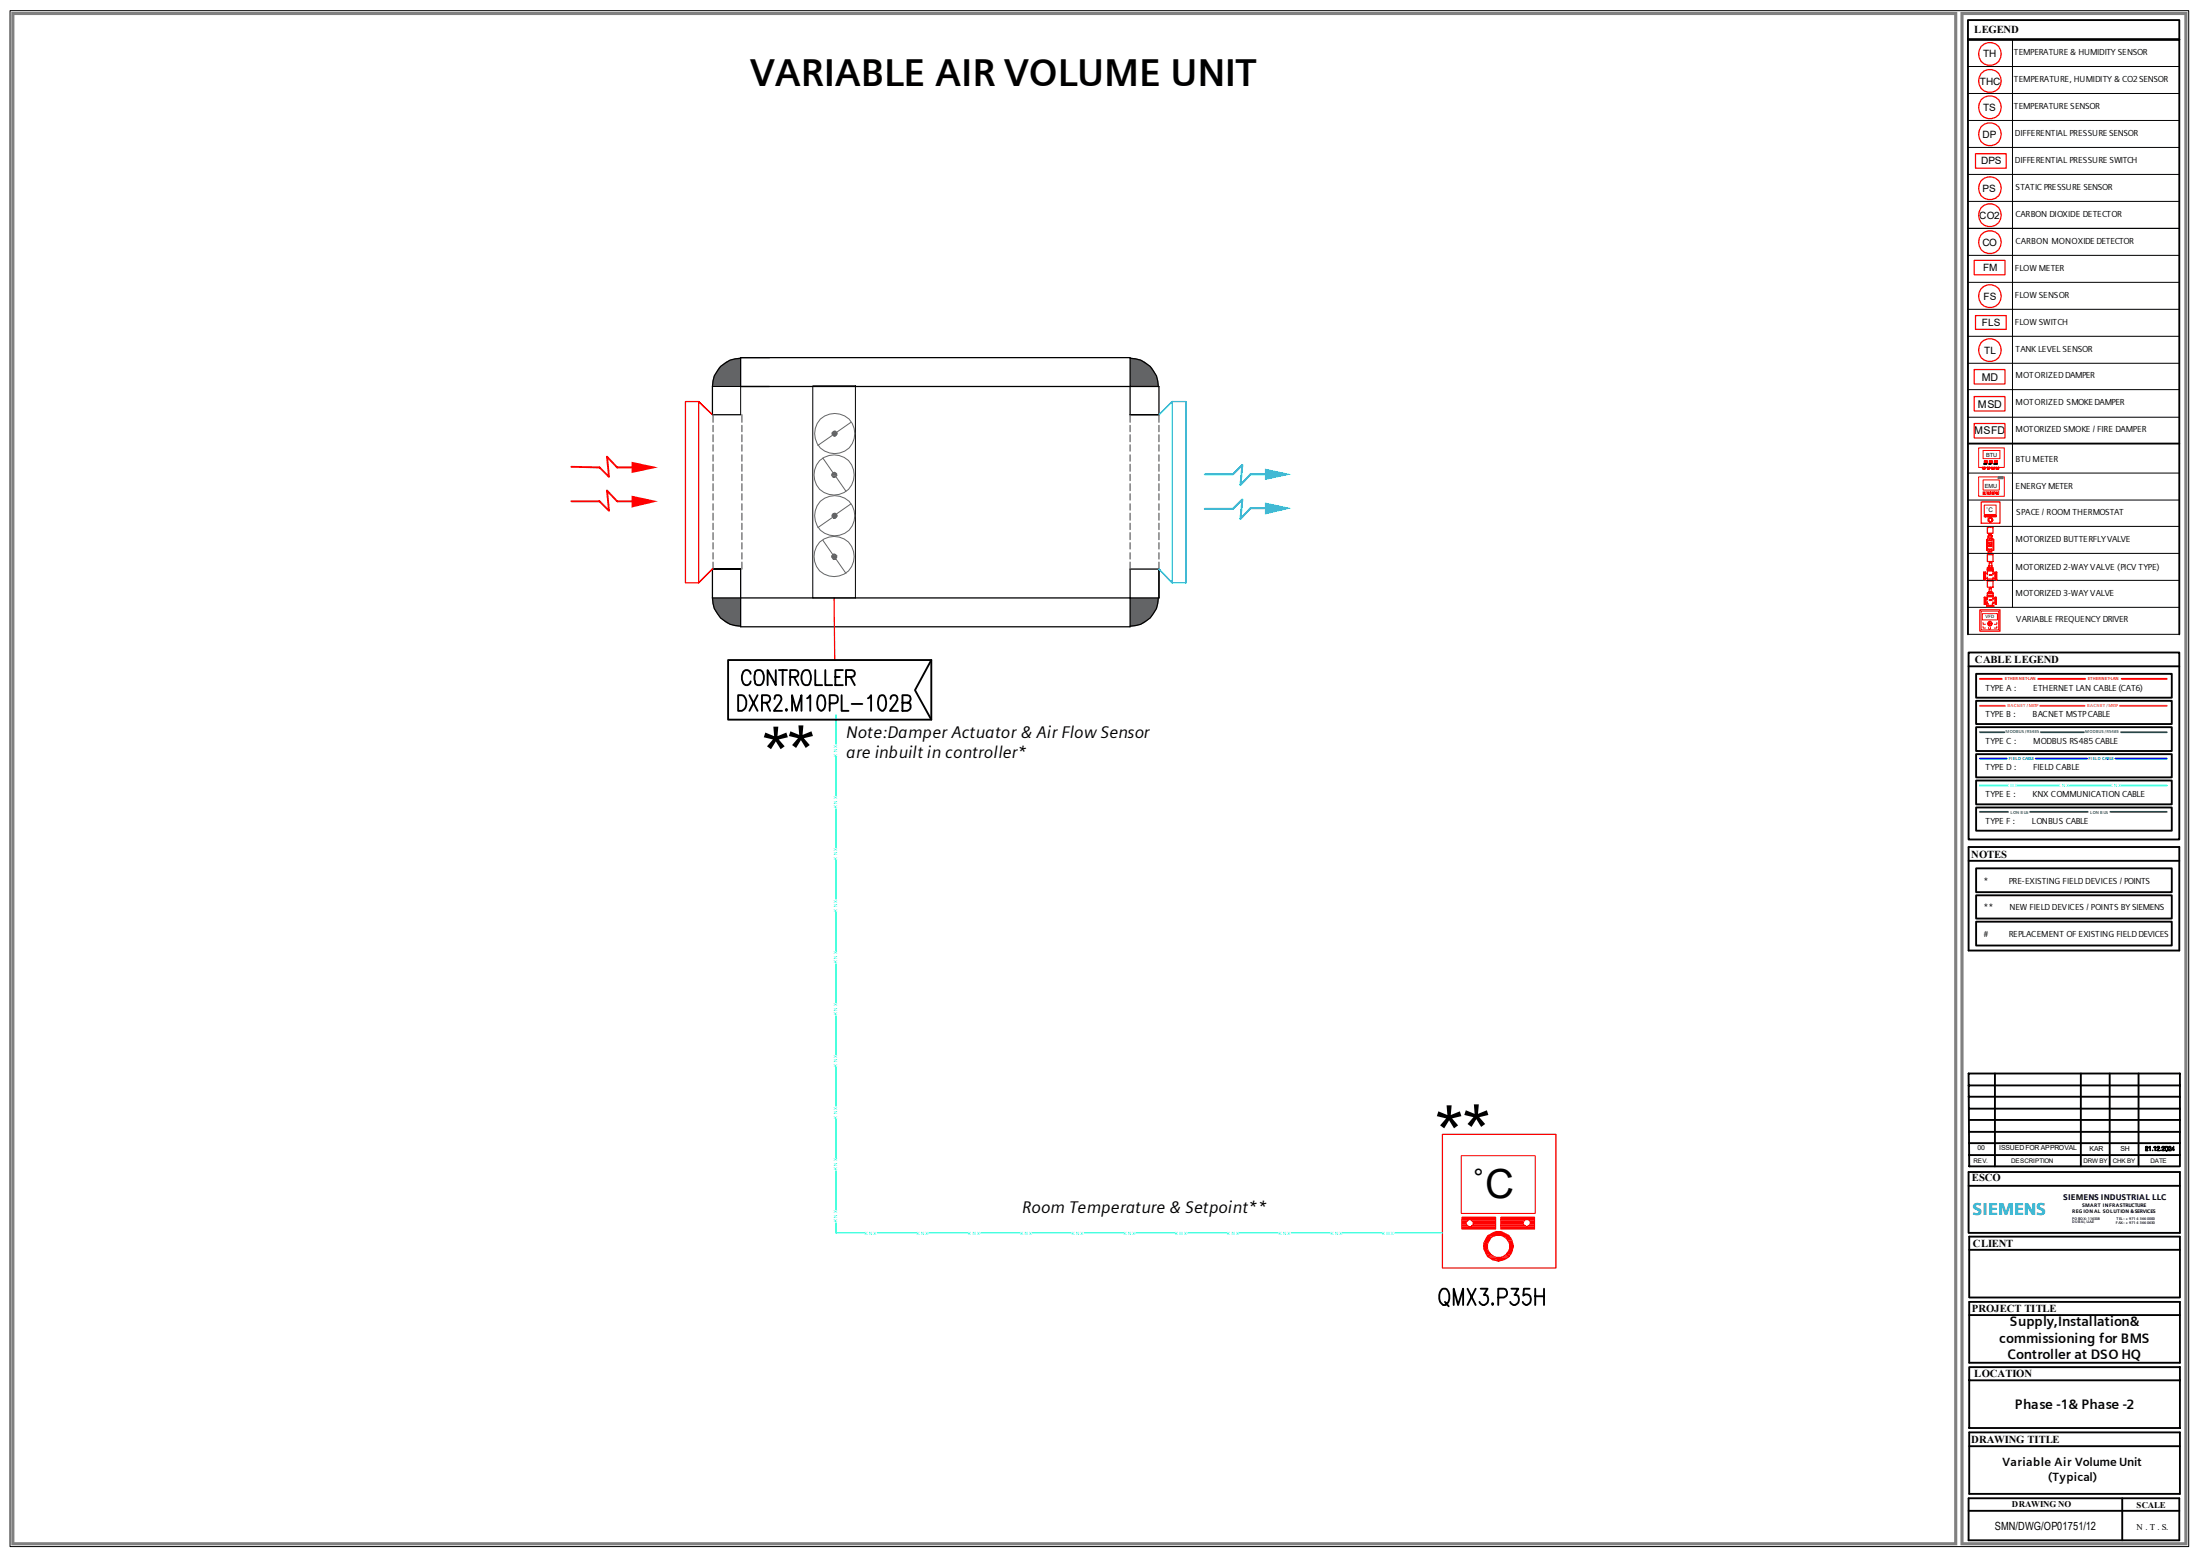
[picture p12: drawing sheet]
<svg xmlns="http://www.w3.org/2000/svg" width="297mm" height="210mm" viewBox="0 0 297 210" stroke-linecap="round" stroke-linejoin="round" font-family="sans-serif">
<path d="M100 52.2h52.6M100 48.3h52.6M156.5 52.2v3.8M156.5 76.8v3.9M100 84.6h52.6" fill="none" stroke="#000" stroke-width=".17"/>
<path d="M152.6 48.3v3.9h3.9a3.9 3.9 0 0 0-3.9-3.9zM97 49.6l-.6 1.2-.2 .7v.7h3.8v-3.9a4.4 4.4 0 0 0-3 1.3zM152.6 80.7v3.9a4 4 0 0 0 3.9-3.9zM96.2 80.7a3.8 3.8 0 0 0 3.8 3.9v-3.9z" fill="#636466"/>
<path d="M100 48.3a3.8 3.8 0 0 0-3.8 3.9v3.8M100 48.3v3.9M152.6 56h3.9M152.6 48.3a3.8 3.8 0 0 1 3.8 3.9M152.6 48.3v3.9h3.9M96.2 76.8v3.9M96.2 80.7h3.8v3.9M96.2 80.7a3.8 3.8 0 0 0 3.8 3.8M152.6 80.7h3.9v-3.9h-3.9v7.8M156.4 80.7a3.8 3.8 0 0 1-3.8 3.8" fill="none" stroke="#000" stroke-width=".17"/>
<path d="M158.2 54.2h1.9M158.2 78.7h1.9" fill="none" stroke="#00a5dd" stroke-width=".17"/>
<g fill="none" stroke="#636466" stroke-width=".17">
<path d="M152.6 56v1M152.6 57.4v.9M152.6 58.7v.9M156.5 56v1M156.5 57.4v.9M156.5 58.7v.9M152.6 60v.9M152.6 61.4v.8M152.6 62.7v.9M152.6 64v.9M152.6 65.3v.9M152.6 66.6v.9"/>
<path d="M152.6 68v.8M152.6 69.3v.9M152.6 70.6v.9M152.6 71.9v.9M152.6 73.2v.9M152.6 74.6v.8M152.6 75.9v.9M156.5 60v.9M156.5 61.4v.8M156.5 62.7v.9M156.5 64v.9M156.5 65.3v.9"/>
<path d="M156.5 66.6v.9M156.5 68v.8M156.5 69.3v.9M156.5 70.6v.9M156.5 71.9v.9M156.5 73.2v.9M156.5 74.6v.8M156.5 75.9v.9"/>
</g>
<path d="M170.8 68.6h-2l-1.3 1.4 .2-2.6-1.2 1.3h-3.9" fill="none" stroke="#00a5dd" stroke-width=".25"/>
<path d="M170.8 67.8l3.5 .8-3.5 .8z" fill="#00a5dd"/>
<path d="M162.6 64h3.9l1.2-1.3-.2 2.7 1.3-1.4h2" fill="none" stroke="#00a5dd" stroke-width=".25"/>
<path d="M170.8 63.2l3.5 .8-3.5 .8z" fill="#00a5dd"/>
<path d="M96.2 52.2h3.8v3.8" fill="none" stroke="#000" stroke-width=".14"/>
<path d="M96.2 56h3.8M100 52.2h3.9M100 48.3h3.9M152.6 52.2v3.8M100 76.8h-3.8h3.8v3.9" fill="none" stroke="#000" stroke-width=".17"/>
<path d="M158.2 54.2l-1.7 1.8 1.7-1.8v24.5l-1.7-1.9 1.7 1.9M160.1 54.2v24.5" fill="none" stroke="#00a5dd" stroke-width=".17"/>
<g fill="none" stroke="#636466" stroke-width=".17">
<path d="M96.3 56v1M96.3 57.4v.9M96.3 58.7v.9M100.2 56v1M100.2 57.4v.9M100.2 58.7v.9M96.3 60v.9M96.3 61.4v.8M96.3 62.7v.9M96.3 64v.9M96.3 65.3v.9M96.3 66.6v.9"/>
<path d="M96.3 68v.8M96.3 69.3v.9M96.3 70.6v.9M96.3 71.9v.9M96.3 73.2v.9M96.3 74.6v.8M96.3 75.9v.9M100.2 60v.9M100.2 61.4v.8M100.2 62.7v.9M100.2 64v.9M100.2 65.3v.9"/>
<path d="M100.2 66.6v.9M100.2 68v.8M100.2 69.3v.9M100.2 70.6v.9M100.2 71.9v.9M100.2 73.2v.9M100.2 74.6v.8M100.2 75.9v.9"/>
</g>
<path d="M92.5 54.2h1.8l1.9 1.8-1.9-1.8v24.5l1.9-1.9-1.9 1.9h-1.8z" fill="none" stroke="#f00" stroke-width=".17"/>
<path d="M77.1 63l3.8 .1 1.3 1.2-.2-2.7 1.3 1.5h2" fill="none" stroke="#f00" stroke-width=".25"/>
<path d="M85.3 62.3l3.5 .8-3.5 .7z" fill="#f00"/>
<path d="M77.1 67.6h3.8l1.3 1.3-.2-2.7 1.3 1.4h2" fill="none" stroke="#f00" stroke-width=".25"/>
<path d="M85.3 66.9l3.5 .7-3.5 .9z" fill="#f00"/>
<path d="M194.7 153.1h15.4v18h-15.4z" fill="none" stroke="#f00" stroke-width=".17"/>
<path d="M202.6 164.4h4.6" fill="none" stroke="#f00" stroke-width=".34"/>
<path d="M206.2 164.6h1z" fill="#f00"/>
<path d="M202.6 164.6h3.4" fill="none" stroke="#f00" stroke-width=".14"/>
<path d="M197.4 164.4h4.5" fill="none" stroke="#f00" stroke-width=".34"/>
<path d="M206.2 164.6h1z" fill="#f00"/>
<path d="M198.5 164.6h3.4M202.6 164.6h3.4" fill="none" stroke="#f00" stroke-width=".14"/>
<path d="M197.4 164.6h.9z" fill="#f00"/>
<path d="M198.5 164.6l.1 .1h3.3v-.1zM197.4 164.6v.1h.8l.1-.1zM206.3 164.6l.1 .1h.8v-.1zM202.6 164.6v.1h3.2l.1-.1z" fill="#f00"/>
<path d="M198.6 164.7h3.3" fill="none" stroke="#f00" stroke-width=".14"/>
<g fill="#f00">
<path d="M197.4 164.7h.7z"/>
<path d="M206.4 164.8h.8z"/>
</g>
<path d="M206.4 164.7v.1h.8v-.1zM202.6 164.7v.1h3.1l.1-.1zM198.7 164.7l.1 .1h3.1v-.1zM197.4 164.7v.1h.7v-.1z" fill="#f00"/>
<path d="M202.6 164.8h3.1" fill="none" stroke="#f00" stroke-width=".14"/>
<path d="M198.8 164.8l.1 .5h3v-.5zM197.4 164.8v.5h.6v-.4l.1-.1zM206.5 164.8h.1l-.1 .5h.7v-.5zM202.6 164.8v.5h3.1v-.1v-.4z" fill="#f00"/>
<path d="M198.9 165.3h3" fill="none" stroke="#f00" stroke-width=".14"/>
<g fill="#f00">
<path d="M197.4 165.3h.6z"/>
<path d="M206.4 165.4h.8z"/>
</g>
<path d="M206.4 165.4h.8v-.1h-.7zM202.6 165.3v.1h3.2l-.1-.1zM198.8 165.3l-.1 .1h3.2v-.1zM197.4 165.3v.1h.7l-.1-.1z" fill="#f00"/>
<path d="M202.6 165.4h3.3" fill="none" stroke="#f00" stroke-width=".14"/>
<g fill="#f00">
<path d="M206.2 165.4h1z"/>
<path d="M206.3 165.4h.9z"/>
</g>
<path d="M198.6 165.4h3.3M202.6 165.4h3.4" fill="none" stroke="#f00" stroke-width=".14"/>
<path d="M197.4 165.4h.8z" fill="#f00"/>
<path d="M206.2 165.4v.1h1v-.1zM202.6 165.4v.1h3.5l-.1-.1zM198.6 165.4l-.1 .1h3.4v-.1zM197.4 165.4v.1h.9l-.1-.1z" fill="#f00"/>
<path d="M198.5 165.5h3.4" fill="none" stroke="#f00" stroke-width=".14"/>
<g fill="#f00">
<path d="M197.4 165.5h1z"/>
<path d="M202.4 166.2h.3z"/>
<path d="M201.9 166.2h.4z"/>
<path d="M202.4 166.7h1.2z"/>
<path d="M200.9 166.7h1z"/>
<path d="M200.9 166.7h1.1z"/>
<path d="M202.6 166.7h1.1z"/>
<path d="M200.8 166.8h.1z"/>
<path d="M203.7 166.8l.3 .2z"/>
<path d="M201.1 166.9l.2 .1z"/>
<path d="M201.1 166.9h.4l-.2 .1z"/>
<path d="M203.4 167v.1z"/>
<path d="M203.1 167h.3z"/>
<path d="M200.5 167.4h.5z"/>
<path d="M200.5 167.4h.6z"/>
<path d="M203.5 167.4h.6z"/>
<path d="M203.4 169.2l.1 .2z"/>
<path d="M201.3 169.2l.2 .2z"/>
<path d="M200.7 169.2l.1 .4z"/>
<path d="M202.6 169.7h1z"/>
<path d="M202.4 170.1h.3z"/>
<path d="M201.9 170.1l.4 .1z"/>
<path d="M201.9 170.1h.4v.1z"/>
</g>
<g fill="#f00">
<path d="M201.5 170h.8v.1z"/>
<path d="M202.6 165.5v.4h4.6v-.4zM197.4 165.5v.4h4.5v-.4z"/>
<path d="M201 166.7h1.3v-.5h-.4l-.4 .2zM202.4 166.2v.5h1.2l-.9-.5z"/>
<path d="M200.9 166.7a.83 .83 0 0 0 1 0zM202.7 166.7l.4 .3h.4l.2-.3zM200.8 166.8l-.1 .2h.5zM203.7 166.8l-.2 .2h.5z"/>
<path d="M203.1 167h.3h.1zM200.7 167l-.2 .4h.6l.2-.3-.1-.1zM203.5 167l-.1 .1 .1 .3h.6l-.1-.4z"/>
<path d="M203.6 167.4l.2 .7h.5l-.2-.7zM200.5 167.4l-.2 .3v.4h.5v-.4l.2-.3zM200.3 168.2v.4l.3 .6h.7a1.42 1.42 0 0 1-.5-1zM203.8 168.2l-.1 .5-.3 .5h.1h.5l.2-.5 .1-.5zM203.1 169.4h.4l-.1-.2z"/>
<path d="M203.5 169.2l.2 .4 .3-.4zM201.1 169.4h.4l-.2-.2z"/>
<path d="M202.9 169.6h.7l-.1-.2h-.4zM201.1 169.4l-.1 .2h.8l-.3-.2z"/>
<path d="M200.7 169.2l.1 .4 .4-.4zM202.6 169.7h1l.1-.1h-1zM200.9 169.6v.1h1.1l-.1-.1z"/>
<path d="M201 169.7l.5 .3h.8v-.3zM202.4 169.7v.5l.6-.2 .6-.3z"/>
</g>
<g fill="none" stroke="#f00" stroke-width=".14">
<path d="M197.3 156h10v7.7h-10zM197.4 164.3h4.5v1.6h-4.5zM200.3 168.2h.5a1.45 1.45 0 0 0 1.5 1.5v.5a1.89 1.89 0 0 1-1.4-.6l.4-.4-.5 .4-.5-1zM200.8 166.8l.5 .3a1.34 1.34 0 0 0-.5 1h-.5a2.44 2.44 0 0 1 .5-1.3zM200.9 166.7a2.44 2.44 0 0 1 1.4-.5v.5l-.8 .2-.2 .1zM202.4 169.7a1.34 1.34 0 0 0 1-.5l.3 .4-.3-.4a1.05 1.05 0 0 0 .4-1h.5a2.03 2.03 0 0 1-1.9 2zM202.4 166.2h.3l1 .5-.3 .4 .3-.3a1.89 1.89 0 0 1 .6 1.3h-.5a1.45 1.45 0 0 0-1.4-1.4zM202.6 164.3h4.6v1.6h-4.6z"/>
<circle cx="198.4" cy="165.1" r=".45"/>
<circle cx="206.1" cy="165" r=".47"/>
</g>
<path d="M112.6 80.7l.1 8.4" fill="none" stroke="#f00" stroke-width=".17"/>
<path d="M109.7 52.1h5.8v28.6h-5.8z" fill="none" stroke="#000" stroke-width=".14"/>
<circle cx="112.6" cy="75.1" r="2.72" fill="none" stroke="#636466" stroke-width=".14"/>
<g fill="#636466">
<path d="M112.5 74.8h.3z"/>
<path d="M112.6 74.8h.2z"/>
<path d="M112.4 74.8h.4z"/>
<path d="M112.3 75h.7z"/>
<path d="M112.4 75.4h.5z"/>
<path d="M112.4 75.4h.4z"/>
</g>
<g fill="#636466">
<path d="M112.3 75h.7v.3l-.1 .1h-.5z"/>
<path d="M112.4 75.4h.5h-.5z"/>
<path d="M112.5 75.4h.3l-.1 .1z"/>
<path d="M112.4 74.8h.5zM112.4 74.8l-.1 .2h.7l-.1-.2z"/>
</g>
<g fill="none" stroke="#636466" stroke-width=".14">
<path d="M111.1 72.9l1.3 1.9M112.9 75.4l1.3 2"/>
<circle cx="112.6" cy="75.1" r=".33"/>
<circle cx="112.7" cy="69.6" r="2.72"/>
</g>
<g fill="#636466">
<path d="M112.5 69.3h.3z"/>
<path d="M112.6 69.3h.2z"/>
<path d="M112.5 69.9h.3z"/>
<path d="M112.5 69.9h.2z"/>
</g>
<path d="M112.4 69.3v.1h.5v-.1zM112.3 69.4v.4h.7v-.4zM112.4 69.8v.1h.5v-.1z" fill="#636466"/>
<g fill="none" stroke="#636466" stroke-width=".14">
<path d="M112.4 69.9l-2 1.3M114.9 68l-2 1.3"/>
<circle cx="112.6" cy="64.1" r="2.72"/>
<circle cx="112.7" cy="69.6" r=".33"/>
</g>
<g fill="#636466">
<path d="M112.5 63.8l.1-.1 .2 .1z"/>
<path d="M112.4 63.8h.5z"/>
<path d="M112.3 63.9l.1-.1h.5l.1 .4h-.7z"/>
<path d="M112.3 64.2l.1 .1h.5l.1-.1zM112.4 64.3v.1l.5-.1z"/>
</g>
<g fill="#636466">
<path d="M112.5 63.8h.3z"/>
<path d="M112.4 63.8h.5z"/>
<path d="M112.3 64.2h.7z"/>
<path d="M112.4 64.4h.4z"/>
<path d="M112.5 64.4h.2z"/>
<path d="M112.5 64.4h.3z"/>
</g>
<g fill="none" stroke="#636466" stroke-width=".14">
<path d="M111.1 61.8l1.3 2M112.9 64.3l1.3 2"/>
<circle cx="112.7" cy="58.5" r="2.72"/>
<circle cx="112.6" cy="64.1" r=".33"/>
</g>
<g fill="#636466">
<path d="M112.5 58.2h.3z"/>
<path d="M112.6 58.2h.2z"/>
<path d="M112.3 58.4h.7z"/>
<path d="M112.5 58.8h.3z"/>
</g>
<g fill="#636466">
<path d="M112.5 58.8h.3l-.1 .1z"/>
<path d="M112.5 58.2l-.1 .1h.5zM112.4 58.3l-.1 .1h.7l-.1-.1z"/>
<path d="M112.3 58.4v.3h.7v-.3zM112.4 58.7v.1h.5v-.1z"/>
</g>
<g fill="none" stroke="#636466" stroke-width=".14">
<path d="M112.4 58.8l-2 1.3M114.9 57l-2 1.3"/>
<circle cx="112.7" cy="58.5" r=".33"/>
</g>
<g fill="none" stroke="#0ff" stroke-width=".17">
<path d="M112.9 96.4v4M112.9 116.1v5.2M112.9 109.1v5.3M112.9 102.1v5.3M112.9 137.1v5.2M112.9 130v5.3M112.9 123.1v5.3M112.9 158v5.2M112.9 151v5.3M112.9 144v5.3M112.9 165v1.4h3.8M118.4 166.4h5.3"/>
<path d="M125.4 166.4h5.2M132.4 166.4h5.3M139.4 166.4h5.2M146.4 166.4h5.2M153.3 166.4h5.3M160.4 166.4h5.2M167.3 166.4h5.3M174.3 166.4h5.3M181.3 166.4h5.2M188.3 166.4h6.4"/>
</g>
<path d="M100 80.7h52.6" fill="none" stroke="#000" stroke-width=".17"/>
<path d="M265.7 5.3v-2.6h28.5v2.6M265.8 202.2h28.4M265.8 207.9h28.4" fill="none" stroke="#000" stroke-width=".25"/>
<path d="M265.1 2h29.8v206.1h-29.8zM264.7 1.6v206.9h30.6v-206.9z" fill="#808080"/>
<g fill="none" stroke="#000" stroke-width=".25">
<path d="M265.7 5.3h28.5M265.8 114.3h28.4v14h-28.4zM265.8 116.2h28.4M265.8 144.9h28.5v12.5h-28.4zM265.8 146.5h28.5M265.8 148h28.5M265.9 149.6h28.4M265.9 151.1h28.4M265.9 152.7h28.4M265.9 154.3h28.4M265.9 155.9h28.4M269.3 144.9v12.5"/>
<path d="M284.8 144.9v12.5M265.8 160h28.5M265.8 166.4v-8.2h28.5v8.2h-28.4M265.9 175.7h28.4v8.2h-28.4zM265.9 177.5h28.4M265.9 175.1h28.4M265.9 168.7h28.4M265.9 175v-8.1h28.4v8.1M265.9 193.3h28.4v8.3h-28.4zM265.9 195.2h28.4M265.8 202.2v5.7M286.5 202.2v5.7"/>
<path d="M294.2 202.2v5.7"/>
</g>
<path d="M1.9 2h261.9v206.1h-261.9zM1.5 1.6v206.9h262.7v-206.9z" fill="#808080"/>
<g fill="none" stroke="#000" stroke-width=".25">
<path d="M265.7 5.3h28.5M265.7 59.9h28.5M265.7 85.6v-80.3h28.5v80.3M265.8 89.9h28.4M266.8 90.9h26.4v3.2h-26.4zM266.8 94.6h26.4v3.1h-26.4zM266.8 98.1h26.4v3.2h-26.4zM266.8 117.2h26.4v3.2h-26.4zM266.8 101.8h26.4v3.1h-26.4zM266.8 105.3h26.4v3.2h-26.4zM266.8 109h26.4v3.1h-26.4zM266.8 120.8h26.4v3.2h-26.4z"/>
<path d="M266.8 124.4h26.4v3.2h-26.4zM265.8 203.9h28.4"/>
</g>
<g fill="none" stroke="#000" stroke-width=".14">
<path d="M265.7 16.3h28.5M265.7 19.9h28.5M265.7 9h28.5M271.7 5.3v76.7M265.7 30.8h28.5M265.7 41.7h28.5M265.7 45.4h28.5M265.7 56.3h28.5M265.7 49h28.5M265.7 52.6h28.5M265.7 71h28.5M265.7 74.7h28.5"/>
<path d="M265.7 63.8h28.5M265.7 67.5h28.5M265.7 82h28.5"/>
</g>
<g fill="none" stroke="#f00" stroke-width=".17">
<path d="M266.7 20.7h4.1v2h-4.1zM266.5 49.9h4.2v1.9h-4.2zM266.5 53.5h4.2v2h-4.2zM266.5 57.2h4.2v1.9h-4.2zM266.7 42.6h4.1v1.8h-4.1z"/>
<circle cx="268.6" cy="14.5" r="1.54"/>
<circle cx="268.6" cy="18.1" r="1.54"/>
<circle cx="268.6" cy="7.3" r="1.54"/>
<circle cx="268.6" cy="40" r="1.54"/>
</g>
<path d="M267.3 91.6h3M275.2 91.6h6.3M286.4 91.6h6.1" fill="none" stroke="#f00" stroke-width=".25"/>
<path d="M267.3 95.2h3.4M275.4 95.2h6M286.2 95.2h6.3" fill="none" stroke="#f26722" stroke-width=".25"/>
<path d="M267.3 98.8h3.3M275.5 98.8h5.8M286.3 98.8h6.2" fill="none" stroke="#0f0" stroke-width=".25"/>
<path d="M267.3 102.4h3.6M274.8 102.4h7M285.6 102.4h6.9" fill="none" stroke="#00f" stroke-width=".25"/>
<path d="M267.3 106h3.5M272.5 106h5.2M279.5 106h5.2M286.4 106h6.1" fill="none" stroke="#0ff" stroke-width=".25"/>
<path d="M267.3 109.6h3.8M274.1 109.6h7.8M284.9 109.6h7.6" fill="none" stroke="#139b48" stroke-width=".25"/>
<path d="M267.1 60.5h3.5v2.6h-3.5z" fill="none" stroke="#f00" stroke-width=".14"/>
<path d="M268.6 62.1v.1h.4v-.1zM268.7 62.2l.2 .1-.2 .1h.3v-.2zM268.6 62.2v.2h.1v-.2zM268.6 62.4v.2h.4v-.2z" fill="#f00"/>
<path d="M267.7 60.8h2.3v1.1h-2.3z" fill="none" stroke="#f00" stroke-width=".14"/>
<path d="M267.9 62.1v.1h.4v-.1zM268.1 62.2l.2 .2v-.2zM267.9 62.2v.2h.2v-.2zM267.9 62.4v.2h.4v-.2z" fill="#f00"/>
<path d="M267.9 62.1h.4v.5h-.4zM268.1 62.2l.1 .2h-.1zM268.6 62.1h.4v.5h-.4z" fill="none" stroke="#f00" stroke-width=".14"/>
<g fill="#000" stroke="#000" stroke-width=".14">
<path d="M267.8 62.6h.4v.1h-.4z" fill-rule="evenodd"/>
<path d="M268.5 62.6h.3v.1h-.3z" fill-rule="evenodd"/>
</g>
<g fill="#f00">
<path d="M269.2 62.1h.5v.1h-.5z"/>
<path d="M269.2 62.4h.5v.2h-.5z"/>
<path d="M269.5 62.2v.1h.2v-.1zM269.2 62.2v.1h.2v-.1z"/>
<path d="M269.6 62.3l.1 .1zM269.2 62.3v.1h.2v-.1z"/>
</g>
<g fill="#f00">
<path d="M269.5 62.2h.2z"/>
<path d="M269.2 62.2h.2z"/>
<path d="M269.2 62.2h.3z"/>
<path d="M269.5 62.3h.2z"/>
<path d="M269.2 62.3h.2z"/>
<path d="M269.6 62.3h.1z"/>
<path d="M269.6 62.4h.1z"/>
<path d="M269.2 62.4h.2z"/>
<path d="M269.5 62.4h.2z"/>
<path d="M269.2 62.4h.3z"/>
</g>
<g fill="none" stroke="#f00" stroke-width=".14">
<path d="M267.1 64.3h3.5v2.7h-3.5zM267.6 63.2h.4h-.3v.1M267.6 63.2h.4zM267.7 64.8h2.2v1.3h-2.2zM267.7 63.1h.3h-.4v.1M267.7 63v.2M267.7 63.3h.3zM267.8 63.1v.1M267.9 63.1v.1M268 63.2v.1M268 63v.2M268.1 66.3v.4h-.4"/>
<path d="M268.3 63.2h.3zM268.3 63.3h.3zM268.3 63.2v.1M268.3 63v.2M268.4 63.1v.1M268.5 63.1v.1M268.6 63.1h-.3h.3v.1M268.6 63v.2M268.6 63.2h-.3h.3v.1M268.7 62.2l.2 .1-.2 .1zM268.7 66.3v.4h-.4M268.9 63.1h.3z"/>
<path d="M268.9 63.2h.3zM268.9 63.3h.3zM268.9 63.2v.1M268.9 63v.2M269 63.1v.1M269.1 63.1v.1M269.2 63.1v.1M269.2 62.1h.5v.5h-.5zM269.2 66.3v.4h-.3M269.2 63.2v.1M269.2 63v.2M269.4 62.2l.2 .2h-.2z"/>
<path d="M269.5 63.1h.3zM269.5 63.2h.3zM269.5 63.3h.3zM269.5 63.2v.1M269.5 63v.2M269.6 63.1v.1M269.7 63.1v.1M269.8 66.3v.4h-.3M269.8 63.2v.1M269.8 63v.2"/>
</g>
<path d="M269.2 62.6h.5v.1h-.5z" fill-rule="evenodd" fill="#000" stroke="#000" stroke-width=".14"/>
<g fill="#f00" stroke="#f00" stroke-width=".14">
<path d="M267.7 66.4h.3v.2h-.3z" fill-rule="evenodd"/>
<path d="M268.3 66.4h.3v.2h-.3z" fill-rule="evenodd"/>
<path d="M268.9 66.4h.3v.2h-.3z" fill-rule="evenodd"/>
<path d="M269.4 66.4h.3v.2h-.3z" fill-rule="evenodd"/>
</g>
<path d="M269.7 64.3h.7v.3h-.7z" fill-rule="evenodd" fill="#636466" stroke="#636466" stroke-width=".14"/>
<path d="M267.5 67.7h2.5v2.9h-2.5z" fill="none" stroke="#f00" stroke-width=".17"/>
<g fill="#f00">
<path d="M268.7 69.5h.8v.1h-.8z"/>
<path d="M267.9 69.5h.7v.1h-.7z"/>
<path d="M268.5 69.9l.4-.1v.1z"/>
<path d="M268.5 70.4h.4z"/>
<path d="M269.4 69.6l.1 .1zM268.7 69.6v.1h.5v-.1zM268.1 69.6v.1h.5v-.1zM267.9 69.6l.1 .1z"/>
<path d="M267.9 69.7v.1h.7v-.1zM268.7 69.7v.1h.8v-.1z"/>
<path d="M268.8 69.9l.1 .1zM268.4 69.9v.1h.2z"/>
<path d="M268.9 70l.1 .1zM268.4 70l.1 .1z"/>
<path d="M268.9 70.1l.2 .1zM268.4 70.1l.1 .1z"/>
<path d="M268.9 70.2l.1 .1zM268.4 70.2l.1 .1z"/>
<path d="M268.9 70.3l.1 .1zM268.4 70.3v.1h.2z"/>
</g>
<g fill="#f00">
<path d="M269.3 69.6h.2z"/>
<path d="M268.7 69.6h.6z"/>
<path d="M268.1 69.6h.5z"/>
<path d="M267.9 69.6h.2z"/>
<path d="M268.7 69.6h.5z"/>
<path d="M269.4 69.6h.1z"/>
<path d="M267.9 69.6h.1z"/>
<path d="M269.4 69.7h.1z"/>
<path d="M268.7 69.7h.5z"/>
<path d="M268.1 69.7h.5z"/>
<path d="M267.9 69.7h.1z"/>
<path d="M267.9 69.7h.2z"/>
<path d="M269.3 69.7h.2z"/>
<path d="M268.7 69.7h.6z"/>
<path d="M267.9 69.8h.7z"/>
<path d="M268.6 69.8h.1z"/>
<path d="M268.7 69.8h.1z"/>
<path d="M268.7 69.8h.2z"/>
<path d="M268.5 69.9h.1z"/>
<path d="M268.5 69.9h.2z"/>
<path d="M268.7 69.9h.2z"/>
<path d="M268.8 69.9h.1z"/>
<path d="M268.4 69.9h.1z"/>
<path d="M268.9 69.9l.1 .1z"/>
<path d="M268.5 69.9l.1 .1z"/>
<path d="M268.8 69.9l.1 .1z"/>
<path d="M268.9 70h.1z"/>
<path d="M268.4 70h.1z"/>
<path d="M268.4 70h.2z"/>
<path d="M268.9 70.1h.1z"/>
<path d="M268.4 70.1h.1z"/>
<path d="M268.9 70.2h.1z"/>
<path d="M269 70.2h.1z"/>
<path d="M268.4 70.2h.1z"/>
<path d="M268.9 70.3h.1z"/>
<path d="M268.4 70.3h.1z"/>
<path d="M268.9 70.4h.1z"/>
<path d="M268.4 70.4h.1z"/>
<path d="M268.4 70.4h.2z"/>
<path d="M268.8 70.4h.1z"/>
<path d="M268.5 70.4h.1z"/>
<path d="M268.7 70.4h.2z"/>
<path d="M268.5 70.4h.2z"/>
<path d="M268.7 70.4h.1z"/>
<path d="M268.6 70.4h.1z"/>
</g>
<g fill="none" stroke="#f00" stroke-width=".14">
<path d="M267.9 69.5h.7v.3h-.7zM267.9 68.2h1.6v1.2h-1.6zM268 69.6h.1v.1v.1zM268.4 69.9a.34 .34 0 0 1 .5 0 .34 .34 0 0 1-.1 .5 .34 .34 0 0 1-.4-.4zM268.4 70.2h.1M268.5 70a.25 .25 0 0 1 .4 0 .25 .25 0 0 1-.1 .4l-.3-.1zM268.5 69.9l.1 .1M268.5 70.4h.1M268.7 69.5h.8v.3h-.8zM268.7 69.8v.1M268.7 70.4h.1M268.9 69.9v.1"/>
<path d="M268.9 70.3v.1M269 70.2h.1M269.2 69.6h.2v.1h-.2zM267.5 82.5h2.3v2.5h-2.3zM267.6 82.8h2.1v.9h-2.1zM267.7 84v.2h.4M267.7 84.5v.3h.4M268.5 84.7v.2h.2v-.2M268.6 84.1l.1 .1h-.1zM269.6 84v.2h-.4M269.6 84.5v.3h-.4"/>
<circle cx="268.7" cy="84.2" r=".25"/>
<circle cx="268.7" cy="84.1" r=".33"/>
</g>
<path d="M1.4 1.4h294.1v207.3h-294.1zM265.7 12.6h28.5M265.7 38.1h28.5M265.7 30.8h28.5M265.7 34.5h28.5M265.7 23.5h28.5M265.7 27.2h28.5M265.7 78.3h28.5M265.7 85.6h28.5" fill="none" stroke="#000" stroke-width=".14"/>
<g fill="none" stroke="#f00" stroke-width=".17">
<path d="M266.5 35.1h4.2v2h-4.2zM267.8 77.2h.3v1h-.3zM268 77.2v1M268.1 77.4h.2M268.1 78.1h.2M268.3 77h.8zM268.3 77.6v-1h.8v1M268.3 77.9v.2h.8v-.2M268.3 77h.8M268.3 76.9h.8M268.3 74.8h.8v1h-.8zM268.3 76.7h.8"/>
<path d="M268.3 78.4h.8v.8h-.8zM268.3 71.2h.8v.8h-.8zM268.3 72.8h-.1v1.5h.2M268.4 72.5h.5v.5h-.5zM268.4 73.2h.5v.5h-.5zM268.4 74.1h.5v.4h-.5zM268.4 72.7h-.1v1.6M268.4 73.2l.2 .2M268.4 74.1l.2 .1M268.5 72.3v-.2h.3v.2M268.6 72.6h.2v.3h-.2zM268.6 73.4h.2v.3h-.2z"/>
<path d="M268.6 74.2h.2v.2h-.2zM268.6 77.6h.3h-.3zM268.6 76.4v-.5h.3v.5M268.6 72.6l-.2-.1v-.2h.6l-.2 .3M268.6 79.8v-.4h.2v.4M268.6 72v.1M268.6 72.9l-.2 .1M268.6 73.7h-.2M268.6 74.4l-.2 .1M268.6 75.8v.1M268.6 79.2v.2M268.7 72v.1"/>
<path d="M268.7 79.2v.2M268.8 75.8v.1M268.8 72.9l.1 .1M268.8 73.6l.1 .1M268.8 74.4l.1 .1M268.9 76.4h-.4l-.1 .2M268.9 76.4l.1 .2M268.9 72.7h.2v1.6M268.9 73.2l-.1 .2M268.9 74.1l-.1 .1M269.1 77.4h.2M269.1 78.1h.2"/>
<path d="M269.1 72.8h.1v1.5h-.3M269.3 77.2h.3v1h-.3zM269.5 77.2v1M267.3 82.3h2.7v2.9h-2.7zM267.9 80.6h.2v.9h-.2zM268 80.6v.9M268.1 80.8h.2M268.1 81.4h.2M268.2 81.7h1v.2h-1zM268.2 81.8h1M268.3 80.4h.8zM268.3 80.9v-.9h.8v.9"/>
<path d="M268.3 81.2l.1 .5M268.3 80.5h.8M268.3 80.3h.8M268.3 80.1h.8M268.4 80l.1-.2h.4l.1 .2M268.6 80.9h.3v.1h-.3zM269.1 80.8h.2M269.1 81.2l-.1 .5M269.1 81.4h.2M269.3 80.6h.2v.9h-.2zM269.4 80.6v.9"/>
<circle cx="268.6" cy="10.9" r="1.54"/>
<circle cx="268.6" cy="32.7" r="1.54"/>
<circle cx="268.6" cy="25.4" r="1.54"/>
<circle cx="268.6" cy="29" r="1.54"/>
<circle cx="268.6" cy="47.2" r="1.54"/>
</g>
<path d="M268.6 79.1v-.4v.4l.2-.4v.4M268.6 71.8v-.5v.5l.2-.5v.5M268.6 75.5v-.4v.4l.2-.4v.4" fill="none" stroke="#fff" stroke-width=".17"/>
<g fill="none" stroke="#000" stroke-width=".25">
<path d="M98.3 89.1h27.4v8h-27.4zM99.7 93.8h.5a1.07 1.07 0 0 1 .6 1.3 .89 .89 0 0 1-1.1 .8zM101.2 93.8l1.1 2.1M101.3 90.9a.55 .55 0 0 0-.5-.5 .55 .55 0 0 0-.6 .5 1.24 1.24 0 0 0 .5 1.6 .57 .57 0 0 0 .6-.6M101.9 90.7a.6 .6 0 0 1 .7-.3 .6 .6 0 0 1 .4 .5 1.24 1.24 0 0 1-.4 1.6h-.3l-.4-.3v-.5zM102.3 93.8l-1.1 2.1M102.9 94.8h.6a.52 .52 0 0 0 .5-.5 .52 .52 0 0 0-.5-.5h-.6v2.1M103.5 94.8l.5 1.1M104.6 94.3v-.4l.6-.1a.48 .48 0 0 1 .2 .8l-.9 1.3h1.1M104.7 90.4v2.1l-1.1-2.1v2.1M105.2 90.4h1.1M105.7 90.4v2.1"/>
<path d="M106.1 95.8l.1-.1 .1 .1-.1 .1zM106.7 91.4h.7a.47 .47 0 0 0 .4-.5 .47 .47 0 0 0-.4-.5h-.7v2.1M106.9 95.9v-2.1l.6 2.1 .7-2.1v2.1M107.2 91.4l.6 1.1M108.4 90.7a.6 .6 0 0 1 .8-.2 1.49 1.49 0 0 1-.1 2 .7 .7 0 0 1-.9-.8v-.5zM109 94.2l.4-.4v2.1M110.1 90.4v2.1h.9M110.6 93.9l.2-.1 .4 .1a1.82 1.82 0 0 1 0 1.9l-.4 .1a1.03 1.03 0 0 1-.5-1.2zM111.4 90.4v2.1h1M112 94.9h.7a.56 .56 0 0 0 .4-.5 .56 .56 0 0 0-.4-.6h-.7v2.1M112.8 91.4h.6M113.6 93.8v2.1h1"/>
<path d="M113.8 90.4h-1v2.1h1M114.2 91.4h.8a.47 .47 0 0 0 .4-.5 .47 .47 0 0 0-.4-.5h-.8v2.1M114.8 91.4l.6 1.1M115 95h1.4M117.2 94.2l.4-.4v2.1M118.8 93.9l.4-.1a1.38 1.38 0 0 1 .3 1.7l-.3 .4h-.2a1.03 1.03 0 0 1-.5-1.2zM120.2 94.3a.48 .48 0 0 1 .6-.5 .48 .48 0 0 1 .3 .8l-1 1.3h1.1M121.8 94.8h.7a.52 .52 0 0 0 .4-.5 .52 .52 0 0 0-.4-.5h-.7v2.1h.7a.56 .56 0 0 0 .5-.5 .56 .56 0 0 0-.5-.6M125.7 89.1l-2.2 4 2.2 4M265.8 88.1h28.4v25.2h-28.4zM280.9 144.9v12.5M288.7 144.9v12.5"/>
<path d="M194.6 174l.2-.1a.6 .6 0 0 1 .8 .5 1.36 1.36 0 0 1-.4 1.7 .85 .85 0 0 1-.9-.8 1.54 1.54 0 0 1 .3-1.3zM195.1 175.7l.5 .6M196.3 176.1v-2.2l.5 2.2 .7-2.2v2.2M198.1 173.9l1.1 2.2M199.2 173.9l-1.1 2.2M199.9 173.9h.9l-.5 .9h.3a.73 .73 0 0 1 .3 .8 .73 .73 0 0 1-.7 .5l-.5-.4M201.4 175.9h.1h.1l-.1 .2zM202.3 175.1h.7a.62 .62 0 0 0 .5-.6 .62 .62 0 0 0-.5-.6h-.7v2.2M204 173.9h1l-.5 .9h.2a.73 .73 0 0 1 .3 .8 .73 .73 0 0 1-.7 .5l-.4-.4M206.5 173.9h-.8v.9a.61 .61 0 0 1 .7-.1 .61 .61 0 0 1 .3 .7 .72 .72 0 0 1-.7 .7l-.4-.4M207.3 173.9v2.2M207.3 174.9h1.1"/>
<path d="M208.4 173.9v2.2M265.9 184.5h28.4v8.2h-28.4zM265.9 186.3h28.4"/>
</g>
<path d="M.2 .1v.1M296.7 .1v.1M.2 209.9v.1M296.7 209.9v.1" fill="none" stroke="#fff" stroke-width=".14"/>
<g fill="#000" stroke="#000" stroke-width=".14">
<path d="M289.6 154.8h.2l-.2 .1z" fill-rule="evenodd"/>
<path d="M289.6 154.8l.2-.1a.22 .22 0 0 1 .2 .2 .22 .22 0 0 1-.3 .2l-.1 .2h.4h-.4v-.2l.3-.1 .1-.1z" fill-rule="evenodd"/>
<path d="M290.1 154.8l.2-.1v.6h-.1v-.4h-.1z" fill-rule="evenodd"/>
<path d="M290.6 155.2l.1 .1z" fill-rule="evenodd"/>
<path d="M290.7 154.8l.3-.1v.6h-.1v-.4h-.2z" fill-rule="evenodd"/>
<path d="M291.2 154.8h.1v.1h-.1z" fill-rule="evenodd"/>
<path d="M291.3 154.7h.2v.2h.1l-.3 .4h.3h-.4l.3-.4v-.1h-.2z" fill-rule="evenodd"/>
<path d="M291.7 155.2l.1 .1z" fill-rule="evenodd"/>
<path d="M291.8 154.8h.2h-.1v.1h-.1z" fill-rule="evenodd"/>
<path d="M291.9 154.7a.19 .19 0 0 1 .3 .1 .19 .19 0 0 1-.1 .2l-.2 .3h.3h-.4l.4-.4v-.1h-.3z" fill-rule="evenodd"/>
<path d="M292.4 154.8a.34 .34 0 0 0 .2 .5l-.1 .1-.1-.1-.1-.4 .1-.1h.1z" fill-rule="evenodd"/>
<path d="M292.4 154.7a.33 .33 0 0 1 .3 .2 .33 .33 0 0 1-.1 .4h-.1h.1v-.5h-.2z" fill-rule="evenodd"/>
<path d="M292.8 154.8h.1l-.1 .1z" fill-rule="evenodd"/>
<path d="M292.8 154.8l.1-.1a.22 .22 0 0 1 .2 .2 .22 .22 0 0 1-.2 .2l-.1 .2h.3h-.3v-.2l.2-.1v-.2z" fill-rule="evenodd"/>
<path d="M293.5 154.7l-.3 .4h.3v.2v-.1h-.3z" fill-rule="evenodd"/>
<path d="M293.5 154.7v.4h-.3h.3z" fill-rule="evenodd"/>
</g>
<text font-size="8.7" x="193.1" y="155.5">**</text>
<text font-size="8.6" x="102.3" y="104.3">**</text>
<text font-size="5.4" x="198.7" y="161.7">˚C</text>
<text font-size="5.2" x="101.3" y="11.6">VARIABLE AIR VOLUME UNIT</text>
<g font-size="2.3">
<text x="114.2" y="99.6">Note:Damper Actuator &amp; Air Flow Sensor</text>
<text x="114.2" y="102.3">are inbuilt in controller*</text>
<text x="138" y="163.7">Room Temperature &amp; Setpoint**</text>
</g>
<text font-size="2.3" fill="#099" x="266.3" y="164">SIEMENS</text>
<g font-size="1.9">
<text x="271.4" y="179">Supply,Installation&amp;</text>
<text x="269.9" y="181.2">commissioning for BMS</text>
<text x="271" y="183.4">Controller at DSO HQ</text>
<text x="272" y="190.2">Phase -1&amp; Phase -2</text>
</g>
<g font-size="1.6">
<text x="270.3" y="197.9">Variable Air Volume Unit</text>
<text x="276.5" y="199.8">(Typical)</text>
</g>
<text font-size="1.5" x="269.3" y="206.4">SMN/DWG/OP01751/12</text>
<g font-size="1.4">
<text x="266.5" y="4.4">LEGEND</text>
<text x="267.3" y="11.4">THC</text>
<text x="267.7" y="7.7">TH</text>
<text x="267.7" y="15">TS</text>
<text x="267.5" y="22.2">DPS</text>
<text x="267.6" y="18.6">DP</text>
<text x="267.2" y="29.5">CO2</text>
<text x="267.6" y="25.9">PS</text>
<text x="267.6" y="33.2">CO</text>
<text x="267.7" y="36.6">FM</text>
<text x="267.8" y="40.5">FS</text>
<text x="267.5" y="44">FLS</text>
<text x="267.9" y="47.8">TL</text>
<text x="267.5" y="51.4">MD</text>
<text x="266.5" y="58.6">MSFD</text>
<text x="267" y="55">MSD</text>
<text x="266.6" y="89.4">CABLE LEGEND</text>
<text x="266.1" y="115.7">NOTES</text>
<text x="266.2" y="159.4">ESCO</text>
<text x="266.4" y="168.2">CLIENT</text>
<text x="266.2" y="177">PROJECT TITLE</text>
<text x="266.5" y="185.8">LOCATION</text>
<text x="266.1" y="194.7">DRAWING TITLE</text>
</g>
<g font-size="1.2">
<text x="271.9" y="7.5">TEMPERATURE &amp; HUMIDITY SENSOR</text>
<text x="271.9" y="11.1">TEMPERATURE, HUMIDITY &amp; CO2 SENSOR</text>
<text x="271.9" y="14.7">TEMPERATURE SENSOR</text>
<text x="272" y="18.4">DIFFERENTIAL PRESSURE SENSOR</text>
<text x="272" y="22">DIFFERENTIAL PRESSURE SWITCH</text>
<text x="272.1" y="29.3">CARBON DIOXIDE DETECTOR</text>
<text x="272.1" y="25.7">STATIC PRESSURE SENSOR</text>
<text x="272.1" y="32.9">CARBON MONOXIDE DETECTOR</text>
<text x="272" y="36.6">FLOW METER</text>
<text x="272" y="40.2">FLOW SENSOR</text>
<text x="272" y="43.9">FLOW SWITCH</text>
<text x="272.1" y="47.5">TANK LEVEL SENSOR</text>
<text x="272.1" y="51.1">MOTORIZED DAMPER</text>
<text x="272.1" y="54.7">MOTORIZED SMOKE DAMPER</text>
<text x="272.1" y="58.3">MOTORIZED SMOKE / FIRE DAMPER</text>
<text x="272.1" y="62.3">BTU METER</text>
<text x="272.1" y="66">ENERGY METER</text>
<text x="272.2" y="69.5">SPACE / ROOM THERMOSTAT</text>
<text x="272.1" y="73.2">MOTORIZED BUTTERFLY VALVE</text>
<text x="272.1" y="76.9">MOTORIZED 2-WAY VALVE (PICV TYPE)</text>
<text x="272.1" y="80.4">MOTORIZED 3-WAY VALVE</text>
<text x="272.2" y="84">VARIABLE FREQUENCY DRIVER</text>
<text x="268.1" y="93.3">TYPE A :</text>
<text x="274.5" y="93.3">ETHERNET LAN CABLE (CAT6)</text>
<text x="268.1" y="96.8">TYPE B :</text>
<text x="268.1" y="100.4">TYPE C :</text>
<text x="274.4" y="96.8">BACNET MSTP CABLE</text>
<text x="274.5" y="100.4">MODBUS RS485 CABLE</text>
<text x="268.1" y="104">TYPE D :</text>
<text x="268.1" y="107.6">TYPE E :</text>
<text x="274.4" y="107.6">KNX COMMUNICATION CABLE</text>
<text x="274.5" y="104">FIELD CABLE</text>
<text x="268.1" y="111.2">TYPE F :</text>
<text x="274.3" y="111.2">LONBUS CABLE</text>
<text x="267.8" y="119.3">*</text>
<text x="271.2" y="119.3">PRE-EXISTING FIELD DEVICES / POINTS</text>
<text x="267.8" y="122.9">**</text>
<text x="271.3" y="122.9">NEW FIELD DEVICES / POINTS BY SIEMENS</text>
<text x="267.8" y="126.5">#</text>
<text x="271.2" y="126.5">REPLACEMENT OF EXISTING FIELD DEVICES</text>
<text x="271.6" y="203.4">DRAWING NO</text>
<text x="288.5" y="203.5">SCALE</text>
<text x="288.5" y="206.4">N . T . S.</text>
</g>
<text font-size="1.1" fill="#000028" x="278.6" y="161.9">SIEMENS INDUSTRIAL LLC</text>
<g font-size=".9">
<text x="267" y="155.2">00</text>
<text x="269.9" y="155.2">ISSUED FOR APPROVAL</text>
<text x="282.1" y="155.3">KAR</text>
<text x="286.3" y="155.3">SH</text>
</g>
<g font-size=".8">
<text x="268" y="65.8">EMU</text>
<text x="268.1" y="61.6">BTU</text>
<text x="268.1" y="69.1">˚C</text>
<text x="266.4" y="157">REV.</text>
<text x="271.5" y="156.9">DESCRIPTION</text>
<text x="281.3" y="156.9">DRW BY</text>
<text x="285.2" y="156.9">CHK BY</text>
<text x="290.3" y="156.9">DATE</text>
</g>
<g font-size=".7" fill="#000028">
<text x="279.7" y="163.7">REGIONAL SOLUTION &amp; SERVICES</text>
<text x="281.1" y="162.8">SMART INFRASTRUCTURE</text>
</g>
<text font-size=".6" x="268.1" y="83.4">VFD</text>
<g font-size=".6" fill="#f00">
<text x="270.7" y="91.8">ETHERNET-LAN</text>
<text x="281.9" y="91.8">ETHERNET-LAN</text>
</g>
<g font-size=".6" fill="#f26722">
<text x="271" y="95.4">BACNET / MSTP</text>
<text x="281.8" y="95.4">BACNET / MSTP</text>
</g>
<g font-size=".6" fill="#0f0">
<text x="270.8" y="99">MODBUS / RS485</text>
<text x="281.5" y="99">MODBUS / RS485</text>
</g>
<g font-size=".6" fill="#0ff">
<text x="113" y="102.1" transform="rotate(-90 113 102.1)">K N X</text>
<text x="270.8" y="106.2">K N X</text>
<text x="277.8" y="106.2">K N X</text>
<text x="284.8" y="106.2">K N X</text>
<text x="113" y="109.1" transform="rotate(-90 113 109.1)">K N X</text>
<text x="113" y="116" transform="rotate(-90 113 116)">K N X</text>
<text x="113" y="123" transform="rotate(-90 113 123)">K N X</text>
<text x="113" y="130" transform="rotate(-90 113 130)">K N X</text>
<text x="113" y="137" transform="rotate(-90 113 137)">K N X</text>
<text x="113" y="143.9" transform="rotate(-90 113 143.9)">K N X</text>
<text x="113" y="151" transform="rotate(-90 113 151)">K N X</text>
<text x="113" y="157.9" transform="rotate(-90 113 157.9)">K N X</text>
<text x="113" y="164.9" transform="rotate(-90 113 164.9)">K N X</text>
<text x="116.8" y="166.6">K N X</text>
<text x="123.8" y="166.6">K N X</text>
<text x="130.7" y="166.6">K N X</text>
<text x="137.8" y="166.6">K N X</text>
<text x="144.7" y="166.6">K N X</text>
<text x="151.7" y="166.6">K N X</text>
<text x="158.7" y="166.6">K N X</text>
<text x="165.7" y="166.6">K N X</text>
<text x="172.6" y="166.6">K N X</text>
<text x="179.7" y="166.6">K N X</text>
<text x="186.6" y="166.6">K N X</text>
</g>
<g font-size=".6" fill="#00f">
<text x="271.2" y="102.6">FIELD CABLE</text>
<text x="281.9" y="102.6">FIELD CABLE</text>
</g>
<g font-size=".6" fill="#139b48">
<text x="271.4" y="109.8">LON BUS</text>
<text x="282.2" y="109.8">LON BUS</text>
</g>
<g font-size=".5" fill="#000028">
<text x="279.7" y="164.6">PO BOX: 116338</text>
<text x="279.7" y="165.1">DUBAI, U.A.E</text>
<text x="285.7" y="165.2">FAX: + 971 4 366 0630</text>
<text x="285.7" y="164.6">TEL: + 971 4 366 0000</text>
</g>
</svg>
